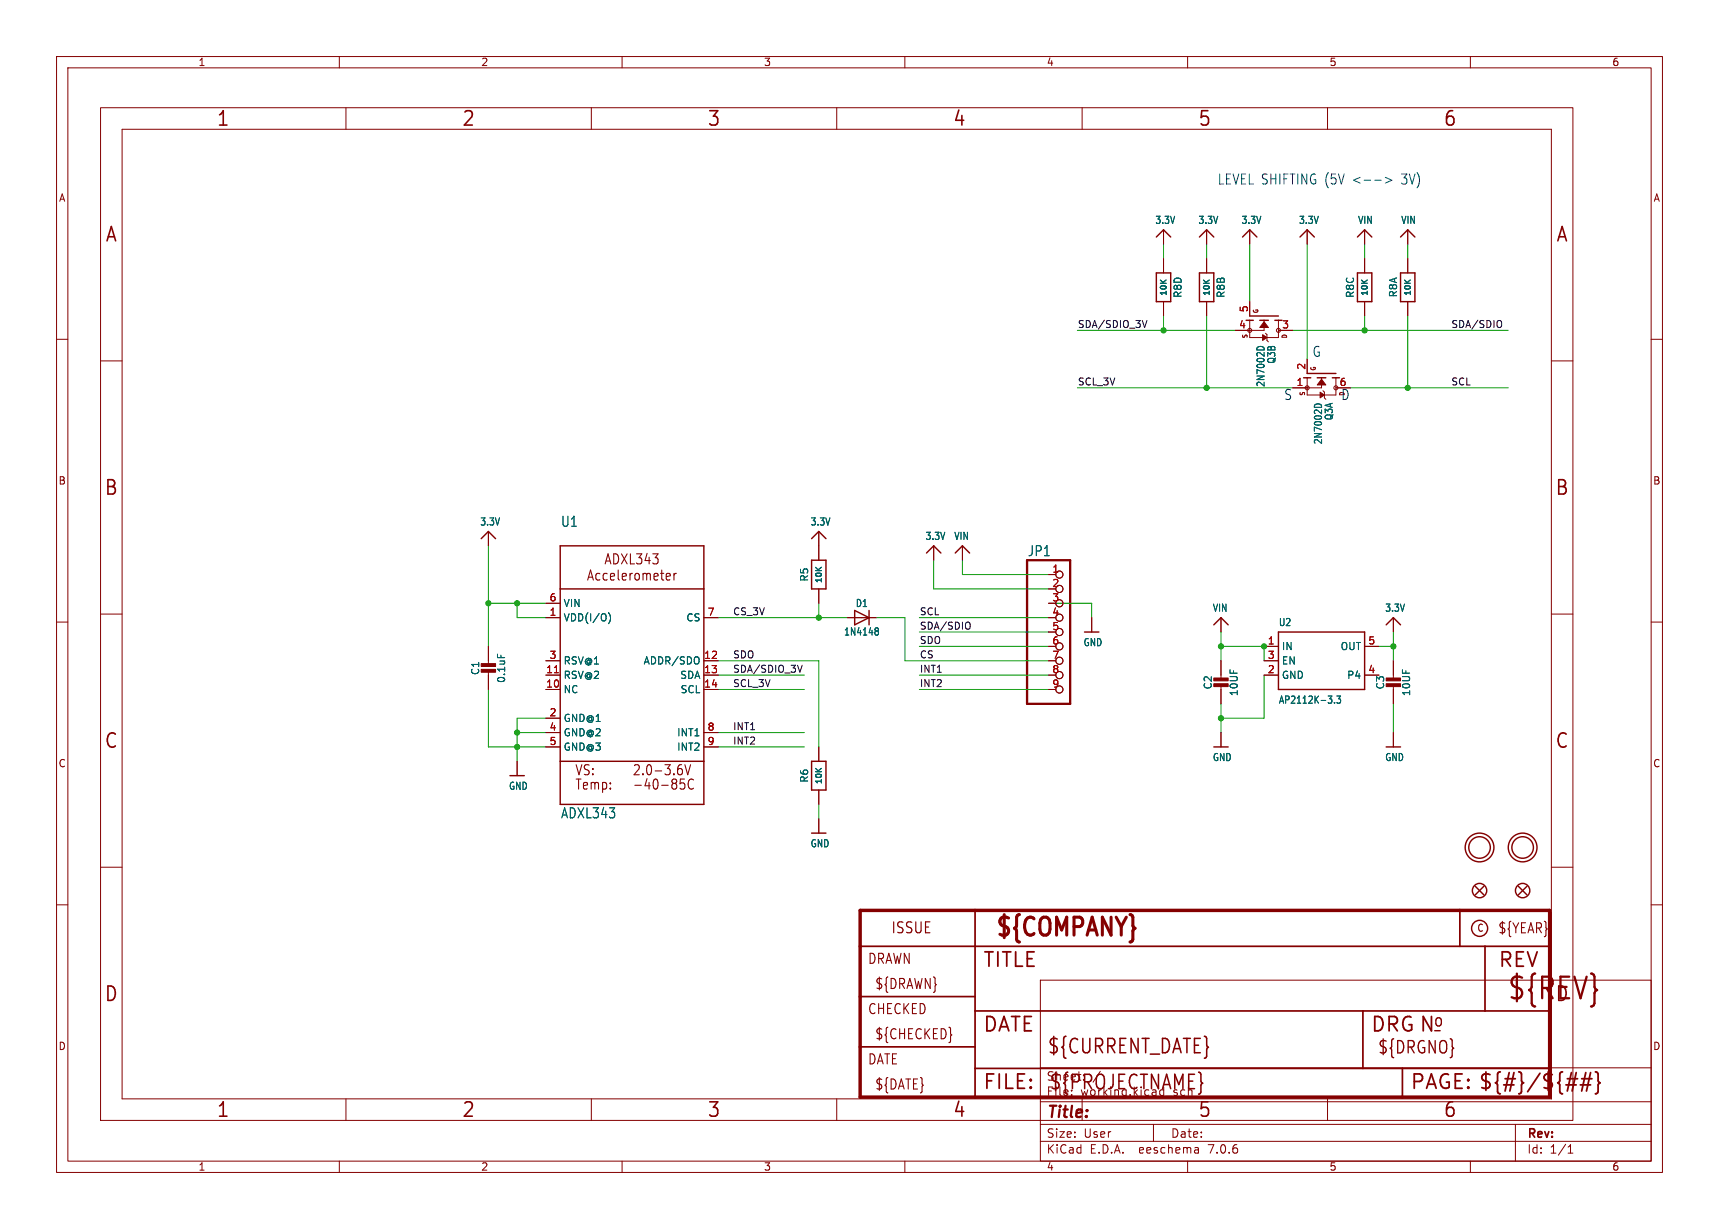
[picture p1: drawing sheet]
<svg xmlns="http://www.w3.org/2000/svg" width="304mm" height="217mm" viewBox="0 0 304 217" stroke-linecap="round" stroke-linejoin="round" font-family="sans-serif">
<g fill="none" stroke="#840000" stroke-width=".18">
<path d="M10 10h284v197.3h-284zM12 12h280v193.3h-280zM17.8 19h260.3v179.1h-260.3zM60 10v2M61.2 19v3.9M104.6 19v3.9M110 10v2M148 19v3.9M160 10v2M191.3 19v3.9M210 10v2M234.7 19v3.9"/>
<path d="M260 10v2M21.6 22.9h252.7v171.4h-252.7zM10 60h2M205.7 40.6v2.6M205.7 45.7v2.6M205.7 53.3v2.6M213.4 40.6v2.6M213.4 45.7v2.6M213.4 53.3v2.6M221 56.6v3.1h5.1v-3.1M221 40.6v2.6M221 53.3v2.6"/>
<path d="M223.5 56.6v1.8h-5.1M223.8 58.9l.2 .3v1l.3 .3M226.1 58.4h2.5M231.1 40.6v2.6M241.3 40.6v2.6M241.3 45.7v2.6M241.3 53.3v2.6M248.9 40.6v2.6M248.9 45.7v2.6M248.9 53.3v2.6M292 60h2M17.8 63.8h3.8"/>
<path d="M231.1 63.5v2.5M231.1 66.8v3h5.1v-3M233.7 66.8v1.8h-5.1M233.9 69.1l.3 .2v1.1l.2 .2M236.2 68.6h2.6M274.3 63.8h3.8M86.4 94v2.5M144.8 94v5.1M165.1 96.5v2.6M170.2 96.5v2.6M10 110h2M17.8 108.6h3.8"/>
<path d="M86.4 114.3v3.3M86.4 118.6v3.3M96.5 119.4h2.6M96.5 116.8h2.6M96.5 109.2h2.6M96.5 106.7h2.6M124.5 119.4h2.5M124.5 116.8h2.5M124.5 109.2h2.5M144.8 104.1v2.6M149.9 109.2h5M185.4 114.3h1.3"/>
<path d="M185.4 119.4h1.3M185.4 116.8h1.3M185.4 106.7h1.3M185.4 101.6h1.3M185.4 111.8h1.3M193 109.2v2.6M215.9 109.2v2.6M215.9 116.8v3.3M223.5 114.3h2.6M223.5 119.4h2.6M223.5 116.8h2.6M241.3 114.3h2.5"/>
<path d="M241.3 119.4h2.5M246.4 109.2v2.6M246.4 116.8v3.3M274.3 108.6h3.8M292 110h2M91.4 134.6v2.6M96.5 121.9h2.6M96.5 127h2.6M96.5 129.5h2.6M96.5 132.1h2.6M124.5 121.9h2.5M124.5 129.5h2.5"/>
<path d="M124.5 132.1h2.5M144.8 132.1v2.5M144.8 139.7v2.5M185.4 121.9h1.3M215.9 121.2v3.3M215.9 129.5v2.6M246.4 121.2v3.3M246.4 129.5v2.6M10 160h2M17.8 153.4h3.8M144.8 144.8v2.5M274.3 153.4h3.8"/>
<path d="M292 160h2M184 173.3h108v32h-108zM61.2 194.3v3.8M104.6 194.3v3.8M148 194.3v3.8M184 198.8h108M184 194.8h108M184 188.8h108M191.3 194.3v3.8M204 198.8v3M234.7 194.3v3.8M268 198.8v6.5"/>
<path d="M60 205.3v2M110 205.3v2M160 205.3v2M184 201.8h108M210 205.3v2M211.8 203l.1 .9M211.9 203.8l-.1 .1M211.9 203.3h-.1M260 205.3v2M277.3 203.9h.8M277.3 202.8l.4-.4v1.5"/>
<circle cx="221" cy="58.4" r=".36"/>
<circle cx="226.1" cy="58.4" r=".36"/>
<circle cx="231.1" cy="68.6" r=".36"/>
<circle cx="236.2" cy="68.6" r=".36"/>
<circle cx="187.3" cy="116.8" r=".63"/>
<circle cx="187.3" cy="104.1" r=".63"/>
<circle cx="187.3" cy="106.7" r=".63"/>
<circle cx="187.3" cy="114.3" r=".63"/>
<circle cx="187.3" cy="109.2" r=".63"/>
<circle cx="187.3" cy="111.8" r=".63"/>
<circle cx="187.3" cy="119.4" r=".63"/>
<circle cx="187.3" cy="101.6" r=".63"/>
<circle cx="187.3" cy="121.9" r=".63"/>
</g>
<g fill="none" stroke="#840000" stroke-width=".25">
<path d="M204.5 48.3h2.5v5h-2.5zM204.5 41.9l1.2-1.3 1.3 1.3M212.1 48.3h2.5v5h-2.5zM212.1 41.9l1.3-1.3 1.2 1.3M219.7 41.9l1.3-1.3 1.2 1.3M220.3 56.6h1.3M221 55.9h5.1M222.8 56.6h1.5M225.4 56.6h1.3M229.9 41.9l1.2-1.3 1.3 1.3M240 48.3h2.6v5h-2.6zM240 41.9l1.3-1.3 1.3 1.3"/>
<path d="M247.6 48.3h2.6v5h-2.6zM247.6 41.9l1.3-1.3 1.3 1.3M230.5 66.8h1.3M231.1 66h5.1M232.9 66.8h1.5M235.6 66.8h1.3M85.1 95.2l1.3-1.2 1.2 1.2M99.1 96.5h25.4v45.7h-25.4zM143.5 99.1h2.5v5h-2.5zM143.5 95.2l1.3-1.2 1.2 1.2M163.8 97.8l1.3-1.3 1.3 1.3M168.9 97.8l1.3-1.3 1.2 1.3"/>
<path d="M99.1 104.1h25.4M151.1 107.9l2.6 1.3-2.6 1.3zM153.7 107.9v2.6M191.8 111.8h2.5M214.6 110.5l1.3-1.3 1.3 1.3M226.1 111.8h15.2v10.1h-15.2zM245.1 110.5l1.3-1.3 1.2 1.3M90.2 137.2h2.5M99.1 134.6h25.4M143.5 134.6h2.5v5.1h-2.5zM214.6 132.1h2.6M245.1 132.1h2.5"/>
<path d="M143.5 147.3h2.5M260.9 156.7l1.5 1.5M262.4 156.7l-1.5 1.5M268.5 156.7l1.5 1.5M270 156.7l-1.5 1.5"/>
<circle cx="261.6" cy="149.9" r="2.54"/>
<circle cx="261.6" cy="149.9" r="1.9"/>
<circle cx="261.6" cy="157.5" r="1.27"/>
<circle cx="269.2" cy="149.9" r="2.54"/>
<circle cx="269.2" cy="149.9" r="1.9"/>
<circle cx="269.2" cy="157.5" r="1.27"/>
<circle cx="261.6" cy="164.2" r="1.42"/>
</g>
<path d="M222.3 61.9a.64 .64 0 0 1 .6-.6 .64 .64 0 0 1 .6 .6M232.4 72a.64 .64 0 0 1 .6-.6 .64 .64 0 0 1 .7 .6M88 115.7v.6M107.6 108.3a1.46 1.46 0 0 1 0 2M123.5 116.3v.9M154.9 111l.3 .1 .1 .2-.2 .3M154.9 111.6h.2M155.1 111.6l.2 .1v.4l-.1 .1-.3 .1M236 124.2v.1M236.4 123.1h.7l-.4 .5 .3 .1v.5l-.2 .1-.4-.1" fill="none" stroke="#006464" stroke-width=".18"/>
<path d="M152.1 161h121.9v33h-121.9z" fill="none" stroke="#840000" stroke-width=".61"/>
<path d="M152.1 176.2h20.3M152.1 167.3h121.9M172.4 161v33M172.4 178.8h101.6M241 178.8v10.1M258.1 161v6.3M262.6 167.3v11.5M152.1 185.1h20.3M172.4 188.9h101.6M248 188.9v5.1" fill="none" stroke="#840000" stroke-width=".3"/>
<path d="M276.9 191.8h1.8M277.1 190.8h1.9M278.7 189.7l-.7 3.2M279.4 191.8h1.9M279.7 190.8h1.8M280.4 189.7l-.7 3.2M281.3 189.7l-.8 3.2M282.1 189.5l.4 .2 .1 .2v1.2l.3 .4-.3 .3v1.2l-.1 .3-.4 .1" fill="none" stroke="#840000" stroke-width=".32"/>
<g fill="none" stroke="#840000" stroke-width=".19">
<path d="M107 99.7l.5-1.8 .5 1.8M107.2 99.2h.7M108.5 97.9a.94 .94 0 0 1 .9 .7 .94 .94 0 0 1-.3 1l-.6 .1zM109.9 97.9l1 1.8M110.9 97.9l-1 1.8M111.5 97.9v1.8h.7M112.6 97.9h.9l-.5 .7 .4 .2v.7l-.2 .2h-.4l-.2-.2M114.4 97.8l-.3 1.3h.9M114.8 98.5v1.2M115.4 97.9h1l-.5 .7a.41 .41 0 0 1 .5 .3l-.2 .7-.6 .1-.2-.2M103.9 102.6l.5-1.8 .5 1.8M104.1 102.1h.7"/>
<path d="M106.1 101.5l-.5-.1-.2 .3v.5l.1 .3h.6M107.4 101.5l-.5-.1-.2 .3v.5l.1 .3h.6M107.9 102l.8-.2-.1-.3-.4-.1-.3 .2 .1 .9h.6M109.3 100.8v1.5l.2 .3M110 102l.8-.2-.1-.3-.5-.1-.2 .2 .1 .9h.6M111.4 101.4v1.2M111.8 101.4l-.3 .1-.1 .2M112.4 101.5a.39 .39 0 0 1 .7 .2v.5a.4 .4 0 0 1-.4 .4 .4 .4 0 0 1-.4-.4v-.5zM113.7 101.6a.37 .37 0 0 1 .6-.1l.1 .1M113.7 101.4v1.2M114.4 101.6l.2-.2 .3 .1 .1 1.1M114.4 101.6v1"/>
<path d="M115.6 102l.8-.2-.1-.3-.4-.1-.3 .2 .1 .9h.6M116.8 101.4h.6M117 100.8v1.5l.1 .2 .3 .1M117.8 102l.7-.2v-.3l-.5-.1-.2 .2 .1 .9h.6M119.2 101.4v1.2M119.6 101.4l-.3 .1-.1 .2M120.5 136l.2 .2-.2 .7M121 137.8h-.7l-.1 .8 .3-.2 .5 .1 .1 .3-.1 .6-.2 .1h-.3l-.3-.1M121.1 135.2l.5 1.8 .5-1.8M122.6 137.9l-.1-.1a.51 .51 0 0 0-.7 .4l-.1 .6a.68 .68 0 0 0 .6 .7l.3-.1M168.2 182.9l.1 .1-.1 .1"/>
</g>
<g fill="#840000" stroke="#840000" stroke-width=".18">
<path d="M223.5 56.9l.8 1h-1.5z"/>
<path d="M223.3 59.2l.7 .5-.7 .5z"/>
<path d="M85.1 118.4h2.5v.5h-2.5z"/>
<path d="M85.1 117.3h2.5v.6h-2.5z"/>
<path d="M245.1 120.9h2.5v.5h-2.5z"/>
<path d="M245.1 119.9h2.5v.5h-2.5z"/>
<path d="M214.6 120.9h2.6v.5h-2.6z"/>
<path d="M214.6 119.9h2.6v.5h-2.6z"/>
<path d="M233.7 67.1l.7 1h-1.5z"/>
<path d="M233.4 69.3l.8 .5-.8 .6z"/>
</g>
<path d="M98 119h.8" fill="none" stroke="#a90000" stroke-width=".18"/>
<path d="M181.6 99.1h7.6v25.4h-7.6z" fill="none" stroke="#840000" stroke-width=".41"/>
<path d="M202.8 56.7l-.4 1.2M265.4 56.7a.88 .88 0 0 1 0 1.2M141.8 117.6l-.4 1.3M171.4 110.1a.88 .88 0 0 1 0 1.1" fill="none" stroke="#0f0f0f" stroke-width=".18"/>
<path d="M243.1 31.9h1.1M245 31.4l1.1 .5-1.1 .5" fill="none" stroke="#0000c2" stroke-width=".18"/>
<g fill="none" stroke="#009600" stroke-width=".18">
<path d="M190.5 58.4h27.9M205.7 43.2v2.5M205.7 55.9v2.5M213.4 43.2v2.5M213.4 55.9v12.7M221 43.2v10.1M228.6 58.4h38.1M231.1 43.2v20.3M241.3 43.2v2.5M241.3 55.9v2.5M248.9 43.2v2.5M248.9 55.9v12.7"/>
<path d="M190.5 68.6h38.1M238.8 68.6h27.9M86.4 96.5v17.8M165.1 99.1v5h20.3M170.2 99.1v2.5h15.2M86.4 106.7h10.1M91.4 106.7v2.5h5.1M127 119.4h15.2M127 109.2h22.9M127 116.8h17.8v15.3M144.8 106.7v2.5M154.9 109.2h5.1v7.6h25.4"/>
<path d="M162.6 119.4h22.8M162.6 109.2h22.8M162.6 111.8h22.8M162.6 114.3h22.8M185.4 106.7h7.6v2.5M215.9 114.3h7.6v2.5M215.9 111.8v5M223.5 119.4v7.6h-7.6M243.8 114.3h2.6M246.4 111.8v5M86.4 121.9v10.2h10.1M91.4 129.5h5.1"/>
<path d="M96.5 127h-5.1v7.6M127 121.9h15.2M127 129.5h15.2M127 132.1h15.2M162.6 121.9h22.8M215.9 124.5v5M246.4 124.5v5M144.8 142.2v2.6"/>
</g>
<g fill="#009600" stroke="#009600" stroke-width=".18">
<circle cx="91.4" cy="129.5" r=".46"/>
<circle cx="144.8" cy="109.2" r=".46"/>
<circle cx="91.4" cy="106.7" r=".46"/>
<circle cx="86.4" cy="106.7" r=".46"/>
<circle cx="91.4" cy="132.1" r=".46"/>
<circle cx="248.9" cy="68.6" r=".46"/>
<circle cx="241.3" cy="58.4" r=".46"/>
<circle cx="246.4" cy="114.3" r=".46"/>
<circle cx="223.5" cy="114.3" r=".46"/>
<circle cx="215.9" cy="114.3" r=".46"/>
<circle cx="213.4" cy="68.6" r=".46"/>
<circle cx="205.7" cy="58.4" r=".46"/>
<circle cx="215.9" cy="127" r=".46"/>
</g>
<text font-size="5.3" fill="#840000" x="266.4" y="177.3">${REV}</text>
<text font-size="4.4" fill="#840000" x="175.7" y="166.3">${COMPANY}</text>
<g font-size="3.5" fill="#840000">
<text x="38.2" y="22.7">1</text>
<text x="81.6" y="22.7">2</text>
<text x="125" y="22.7">3</text>
<text x="168.4" y="22.7">4</text>
<text x="211.8" y="22.7">5</text>
<text x="255.1" y="22.7">6</text>
<text x="18.5" y="43.1">A</text>
<text x="275" y="43.1">A</text>
<text x="18.3" y="87.9">B</text>
<text x="274.9" y="87.9">B</text>
<text x="18.3" y="132.7">C</text>
<text x="274.9" y="132.7">C</text>
<text x="173.7" y="171.4">TITLE</text>
<text x="264.8" y="171.4">REV</text>
<text x="18.3" y="177.4">D</text>
<text x="274.9" y="177.4">D</text>
<text x="173.7" y="182.9">DATE</text>
<text x="242.3" y="182.9">DRG N</text>
<text x="185.1" y="186.7">${CURRENT_DATE}</text>
<text x="38.2" y="197.9">1</text>
<text x="81.6" y="197.9">2</text>
<text x="125" y="197.9">3</text>
<text x="168.4" y="197.9">4</text>
<text x="173.7" y="193">FILE:</text>
<text x="185.4" y="193">${PROJECTNAME}</text>
<text x="211.8" y="197.9">5</text>
<text x="249.3" y="193">PAGE: ${#}/${##}</text>
<text x="255.1" y="197.9">6</text>
</g>
<g font-size="3" fill="#840000">
<text x="253.4" y="181.9">o</text>
<text x="243.5" y="186.6">${DRGNO}</text>
</g>
<text font-size="2.8" fill="#840000" x="185" y="198.2">Title:</text>
<text font-size="2.7" fill="#840000" x="157.5" y="165.3">ISSUE</text>
<g font-size="2.5" fill="#0000c2">
<text x="215.2" y="32.8">LEVEL SHIFTING (5V</text>
<text x="239.4" y="32.8">&lt;--&gt;</text>
<text x="248.2" y="32.8">3V)</text>
<text x="232" y="63.3">G</text>
<text x="227" y="70.9">S</text>
<text x="237.1" y="70.9">D</text>
</g>
<g font-size="2.5" fill="#006464">
<text x="99.1" y="93.4">U1</text>
<text x="181.7" y="98.6">JP1</text>
<text x="99.1" y="144.9">ADXL343</text>
</g>
<g font-size="2.5" fill="#840000">
<text x="101.6" y="137.4">VS:</text>
<text x="111.8" y="137.4">2.0-3.6V</text>
<text x="101.6" y="139.9">Temp:</text>
<text x="111.8" y="139.9">-40-85C</text>
<text x="264.8" y="165.3">${YEAR}</text>
<text x="153.4" y="170.7">DRAWN</text>
<text x="153.4" y="179.6">CHECKED</text>
<text x="154.6" y="175.2">${DRAWN}</text>
<text x="154.6" y="184">${CHECKED}</text>
<text x="153.4" y="188.5">DATE</text>
<text x="154.6" y="192.9">${DATE}</text>
</g>
<g font-size="2.1" fill="#840000">
<text x="185" y="191.3">Sheet:</text>
<text x="193.2" y="191.3">/</text>
<text x="185" y="194">File:</text>
<text x="191" y="194">working.kicad_sch</text>
<text x="185" y="201.4">Size:</text>
<text x="191.6" y="201.4">User</text>
<text x="207" y="201.4">Date:</text>
<text x="270" y="201.6">Rev:</text>
<text x="185" y="204.2">KiCad</text>
<text x="192.7" y="204.2">E.D.A.</text>
<text x="201.6" y="204.2">eeschema</text>
<text x="213.9" y="204.2">7.0.6</text>
<text x="270" y="204.2">Id:</text>
<text x="274" y="204.2">1/1</text>
</g>
<g font-size="1.8" fill="#840000">
<text x="35" y="11.9">1</text>
<text x="85" y="11.9">2</text>
<text x="135" y="11.9">3</text>
<text x="185" y="11.9">4</text>
<text x="235" y="11.9">5</text>
<text x="285" y="11.9">6</text>
<text x="10.3" y="35.9">A</text>
<text x="292.3" y="35.9">A</text>
<text x="10.3" y="85.9">B</text>
<text x="292.2" y="85.9">B</text>
<text x="10.3" y="135.9">C</text>
<text x="292.2" y="135.9">C</text>
<text x="261.1" y="165">C</text>
<text x="10.3" y="185.9">D</text>
<text x="292.2" y="185.9">D</text>
<text x="35" y="207.2">1</text>
<text x="85" y="207.2">2</text>
<text x="135" y="207.2">3</text>
<text x="185" y="207.2">4</text>
<text x="235" y="207.2">5</text>
<text x="285" y="207.2">6</text>
</g>
<g font-size="1.8" fill="#006464">
<text x="204.2" y="39.8">3.3V</text>
<text x="211.8" y="39.8">3.3V</text>
<text x="219.4" y="39.8">3.3V</text>
<text x="229.6" y="39.8">3.3V</text>
<text x="240" y="39.8">VIN</text>
<text x="247.7" y="39.8">VIN</text>
<text x="209.1" y="52.8" transform="rotate(-90 209.1 52.8)">R8D</text>
<text x="216.8" y="52.8" transform="rotate(-90 216.8 52.8)">R8B</text>
<text x="239.6" y="52.8" transform="rotate(-90 239.6 52.8)">R8C</text>
<text x="247.2" y="52.7" transform="rotate(-90 247.2 52.7)">R8A</text>
<text x="225.7" y="64.4" transform="rotate(-90 225.7 64.4)">Q3B</text>
<text x="223.8" y="68.5" transform="rotate(-90 223.8 68.5)">2N7002D</text>
<text x="235.9" y="74.4" transform="rotate(-90 235.9 74.4)">Q3A</text>
<text x="234" y="78.7" transform="rotate(-90 234 78.7)">2N7002D</text>
<text x="84.8" y="93.1">3.3V</text>
<text x="143.2" y="93.1">3.3V</text>
<text x="163.5" y="95.7">3.3V</text>
<text x="168.6" y="95.7">VIN</text>
<text x="99.6" y="107.5">VIN</text>
<text x="143.1" y="102.9" transform="rotate(-90 143.1 102.9)">R5</text>
<text x="151.2" y="107.5">D1</text>
<text x="99.6" y="110.1">VDD(I/O)</text>
<text x="121.3" y="110.1">CS</text>
<text x="149.1" y="112.6">1N4148</text>
<text x="214.3" y="108.4">VIN</text>
<text x="226" y="110.9">U2</text>
<text x="244.8" y="108.4">3.3V</text>
<text x="84.9" y="119.5" transform="rotate(-90 84.9 119.5)">C1</text>
<text x="99.6" y="117.7">RSV@1</text>
<text x="113.7" y="117.7">ADDR/SDO</text>
<text x="191.5" y="114.5">GND</text>
<text x="226.6" y="115.2">IN</text>
<text x="226.6" y="117.7">EN</text>
<text x="237" y="115.2">OUT</text>
<text x="89.5" y="120.9" transform="rotate(-90 89.5 120.9)">0.1uF</text>
<text x="99.6" y="122.8">NC</text>
<text x="99.6" y="120.2">RSV@2</text>
<text x="120.2" y="120.2">SDA</text>
<text x="120.2" y="122.8">SCL</text>
<text x="214.5" y="122" transform="rotate(-90 214.5 122)">C2</text>
<text x="219.1" y="123.2" transform="rotate(-90 219.1 123.2)">10UF</text>
<text x="226" y="124.6">AP2112K-3.3</text>
<text x="226.6" y="120.2">GND</text>
<text x="238.1" y="120.2">P4</text>
<text x="245" y="122" transform="rotate(-90 245 122)">C3</text>
<text x="249.5" y="123.2" transform="rotate(-90 249.5 123.2)">10UF</text>
<text x="99.6" y="127.9">GND@1</text>
<text x="99.6" y="130.4">GND@2</text>
<text x="119.6" y="130.4">INT1</text>
<text x="99.6" y="132.9">GND@3</text>
<text x="119.6" y="132.9">INT2</text>
<text x="214.3" y="134.8">GND</text>
<text x="244.8" y="134.8">GND</text>
<text x="89.9" y="139.9">GND</text>
<text x="143.1" y="138.5" transform="rotate(-90 143.1 138.5)">R6</text>
<text x="143.2" y="150">GND</text>
</g>
<g font-size="1.8" fill="#a90000">
<text x="219" y="58.2">4</text>
<text x="220.7" y="55.3" transform="rotate(-90 220.7 55.3)">5</text>
<text x="226.6" y="58.2">3</text>
<text x="230.9" y="65.5" transform="rotate(-90 230.9 65.5)">2</text>
<text x="229.2" y="68.3">1</text>
<text x="236.8" y="68.3">6</text>
<text x="186" y="101.3">1</text>
<text x="97.1" y="106.4">6</text>
<text x="186" y="103.9">2</text>
<text x="186" y="106.4">3</text>
<text x="97.1" y="109">1</text>
<text x="125" y="109">7</text>
<text x="186" y="109">4</text>
<text x="186" y="111.5">5</text>
<text x="96.5" y="119.1">11</text>
<text x="97.1" y="116.6">3</text>
<text x="124.4" y="116.6">12</text>
<text x="124.4" y="119.1">13</text>
<text x="186" y="114">6</text>
<text x="186" y="116.6">7</text>
<text x="186" y="119.1">8</text>
<text x="224.1" y="114">1</text>
<text x="224.1" y="119.1">2</text>
<text x="224.1" y="116.6">3</text>
<text x="241.9" y="119.1">4</text>
<text x="241.9" y="114">5</text>
<text x="96.5" y="121.7">10</text>
<text x="124.4" y="121.7">14</text>
<text x="186" y="121.7">9</text>
<text x="97.1" y="126.7">2</text>
<text x="97.1" y="129.3">4</text>
<text x="97.1" y="131.8">5</text>
<text x="125" y="129.3">8</text>
<text x="125" y="131.8">9</text>
</g>
<g font-size="1.7" fill="#0f0f0f">
<text x="190.5" y="58.1">SDA/SDIO_3V</text>
<text x="256.5" y="58.1">SDA/SDIO</text>
<text x="190.5" y="68.2">SCL_3V</text>
<text x="256.5" y="68.2">SCL</text>
<text x="129.5" y="108.9">CS_3V</text>
<text x="162.6" y="108.9">SCL</text>
<text x="162.6" y="111.4">SDA/SDIO</text>
<text x="162.6" y="114">SDO</text>
<text x="129.5" y="119">SDA/SDIO_3V</text>
<text x="129.5" y="116.5">SDO</text>
<text x="162.6" y="119">INT1</text>
<text x="162.6" y="116.5">CS</text>
<text x="129.5" y="121.6">SCL_3V</text>
<text x="162.6" y="121.6">INT2</text>
<text x="129.5" y="129.2">INT1</text>
<text x="129.5" y="131.7">INT2</text>
</g>
<g font-size="1.4" fill="#006464">
<text x="206.6" y="52.5" transform="rotate(-90 206.6 52.5)">10K</text>
<text x="214.2" y="52.5" transform="rotate(-90 214.2 52.5)">10K</text>
<text x="242.1" y="52.5" transform="rotate(-90 242.1 52.5)">10K</text>
<text x="249.7" y="52.5" transform="rotate(-90 249.7 52.5)">10K</text>
<text x="145.6" y="103.3" transform="rotate(-90 145.6 103.3)">10K</text>
<text x="145.6" y="138.8" transform="rotate(-90 145.6 138.8)">10K</text>
</g>
<g font-size="1.1" fill="#840000">
<text x="220.8" y="59.9" transform="rotate(-90 220.8 59.9)">S</text>
<text x="222.7" y="55.5" transform="rotate(-90 222.7 55.5)">G</text>
<text x="227.8" y="60" transform="rotate(-90 227.8 60)">D</text>
<text x="232.9" y="65.7" transform="rotate(-90 232.9 65.7)">G</text>
<text x="231" y="70.1" transform="rotate(-90 231 70.1)">S</text>
</g>
<text font-size="1.1" fill="#0000c2" x="237.9" y="70.1" transform="rotate(-90 237.9 70.1)">D</text>
</svg>
